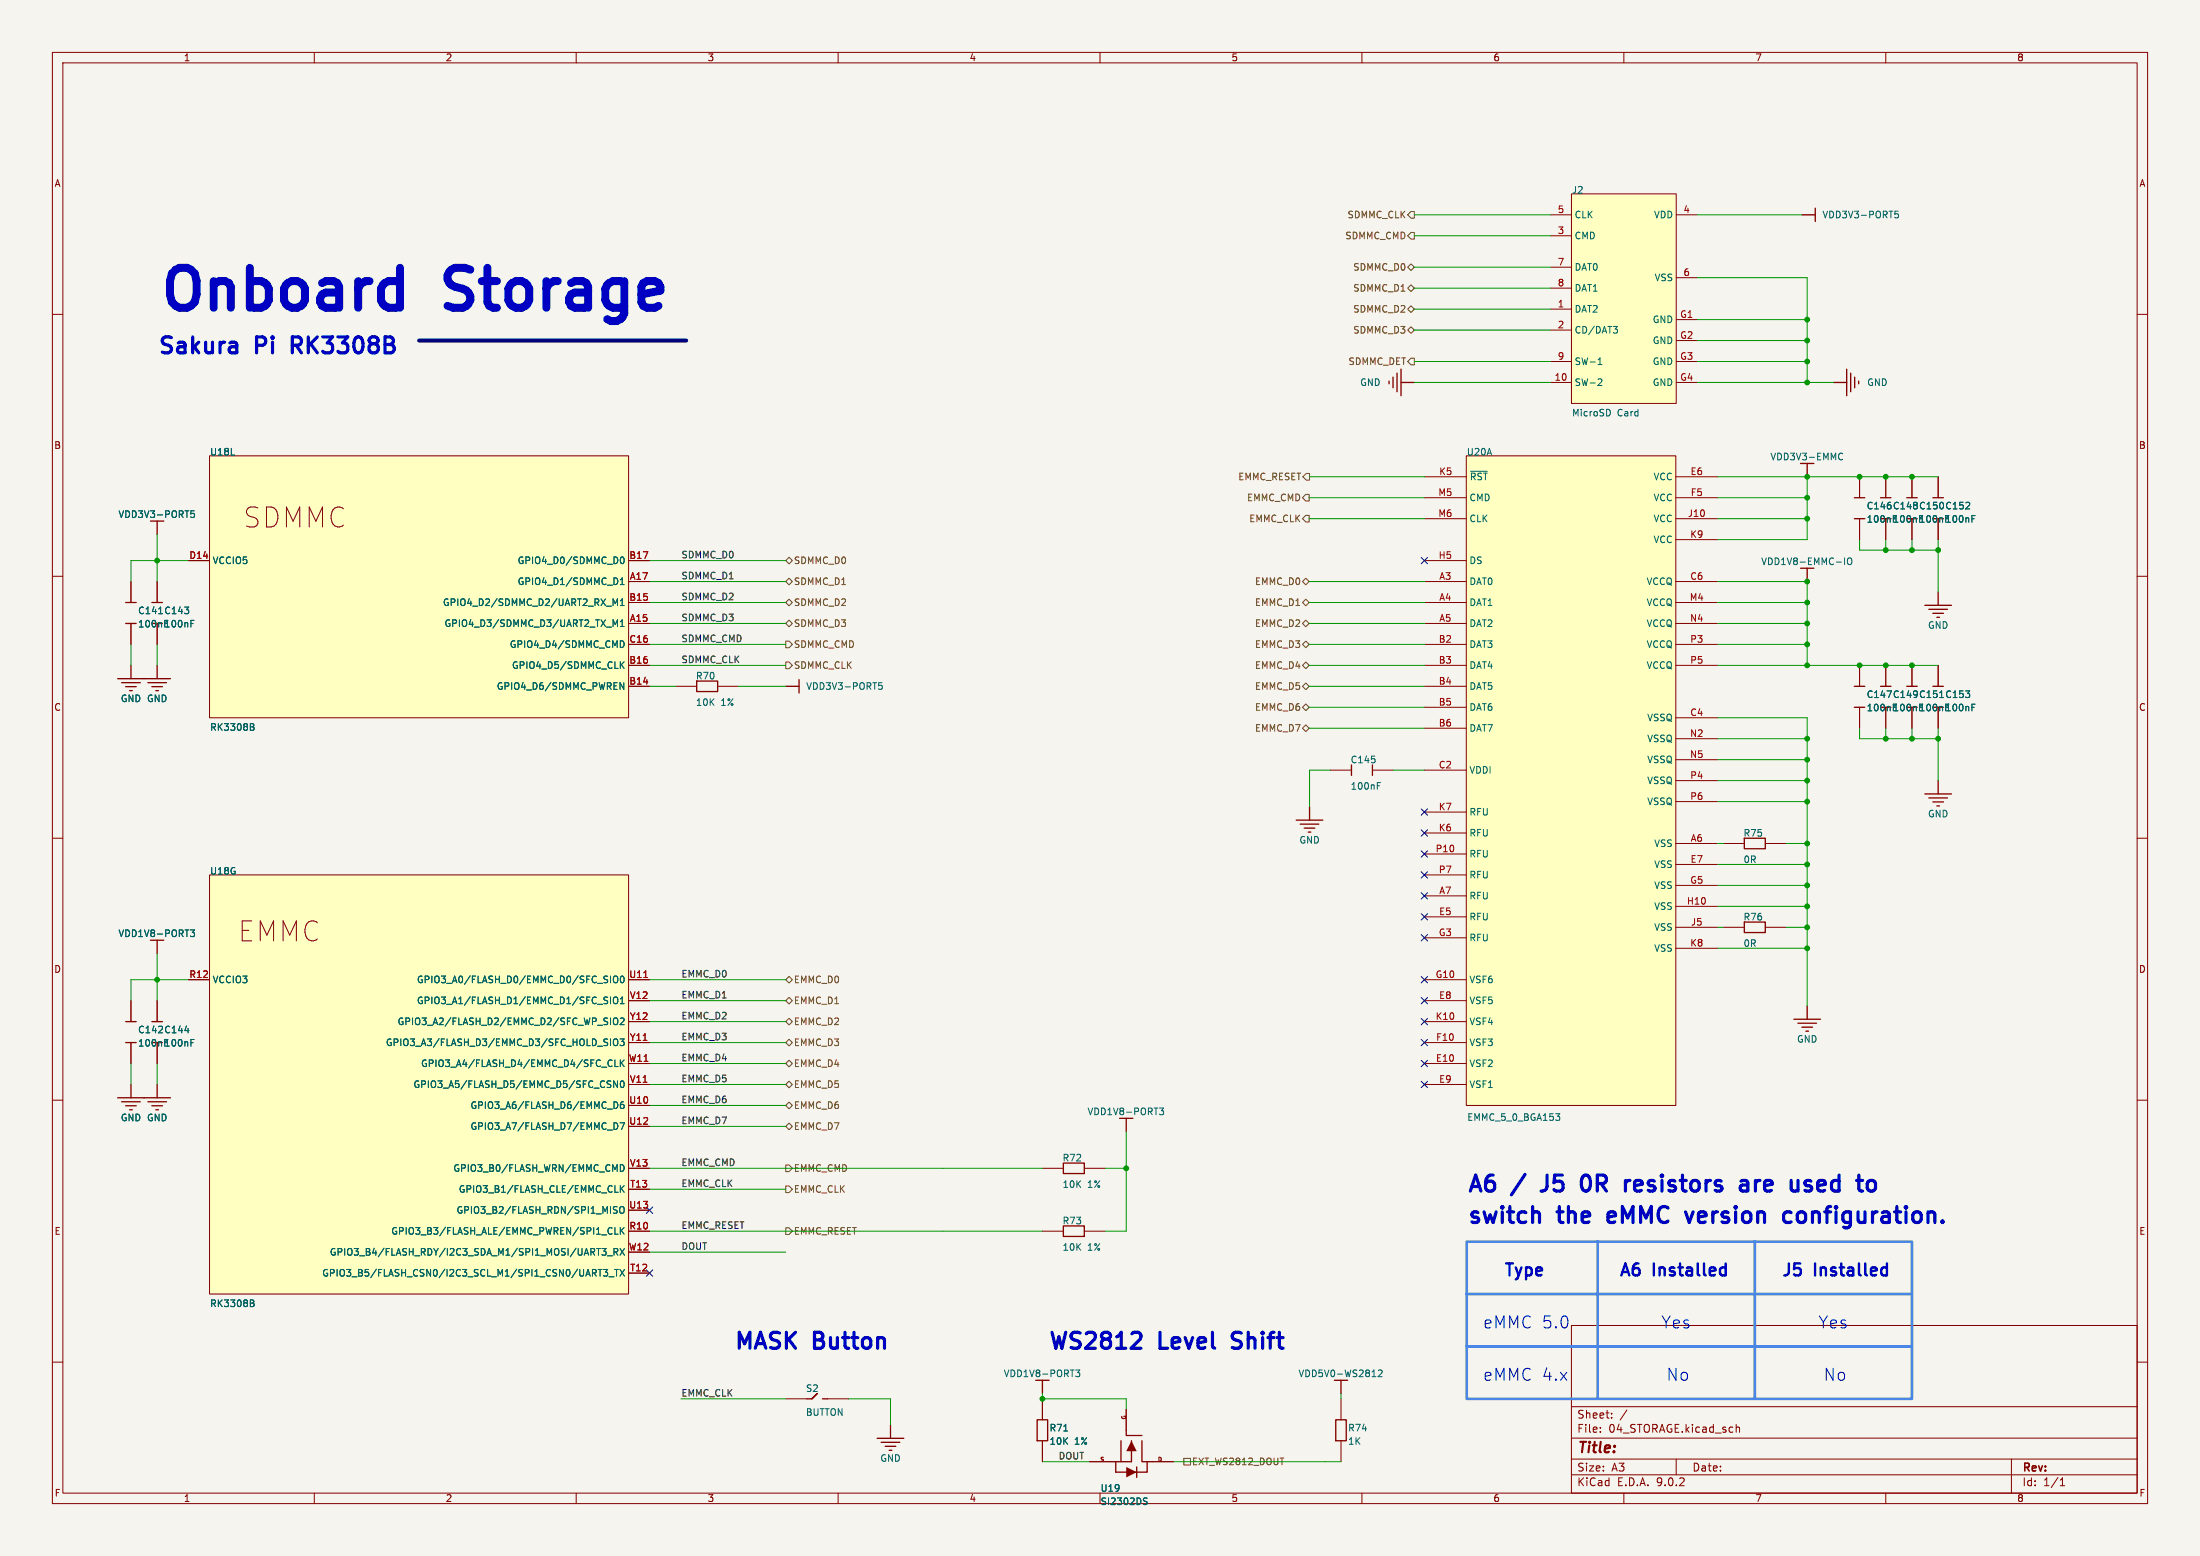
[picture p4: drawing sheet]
<svg xmlns="http://www.w3.org/2000/svg" width="420mm" height="297mm" viewBox="0 0 420 297" stroke-linecap="round" stroke-linejoin="round" font-family="sans-serif">
<path d="M0 0h420v297h-420z" fill="#f5f4ef" stroke="#f5f4ef" stroke-width=".19"/>
<g fill="none" stroke="#830000" stroke-width=".19">
<path d="M10 10h400v277h-400zM12 12h396v273h-396zM60 10v2M110 10v2M160 10v2M210 10v2M260 10v2M310 10v2M360 10v2M10 60h2M408 60h2M10 110h2"/>
<path d="M408 110h2M365 127v4M365 135v4M10 160h2M408 160h2M10 210h2M408 210h2M300 253h108v32h-108zM10 260h2M300 278.5h108M300 274.5h108M300 268.5h108"/>
<path d="M305.5 273.2v.2M305.5 272.5v.1M307.7 270.5v.2M307.7 269.8v.1M310.6 269.1l-1.3 1.9M320 278.5v3M331.4 271.9v1.5M331.4 272.5l.3-.1 .3 .1 .1 .9M384 278.5v6.5M408 260h2M60 285v2M110 285v2"/>
<path d="M160 285v2M210 285v2M260 285v2M300 281.5h108M310 285v2M360 285v2M393.3 283.6h.9M393.3 282.5l.4-.4v1.5"/>
</g>
<path d="M364 131h2M213 279v2M214 275v4M215 273v1h3M216 275v4" fill="none" stroke="#830000" stroke-width=".25"/>
<path d="M216 275l1 2h-2z" fill="#830000"/>
<path d="M212 279h4M217 280v2" fill="none" stroke="#830000" stroke-width=".25"/>
<path d="M215 280l2 1-2 1z" fill="#830000"/>
<path d="M218 275v4h2M219 279v2h-6" fill="none" stroke="#830000" stroke-width=".25"/>
<path d="M208 279h4M215 269v4M220 279h4" fill="none" stroke="#830000" stroke-width=".19"/>
<path d="M218.5 286.5l.4 .1 .1 .4-.2 .2h-.3M218.5 285.9l.5 .1" fill="none" stroke="#006363" stroke-width=".19"/>
<path d="M155 267l1-1z" fill="#ffffc2"/>
<path d="M154 267h1M155 267l1-1-1 1M157 267h1" fill="none" stroke="#830000" stroke-width=".25"/>
<path d="M150 267h4M158 267h4" fill="none" stroke="#830000" stroke-width=".19"/>
<path d="M40 87h80v50h-80z" fill="#ffffc2"/>
<path d="M40 87h80v50h-80z" fill="none" stroke="#7f0000" stroke-width=".19"/>
<g fill="none" stroke="#830000" stroke-width=".19">
<path d="M25 111v4M25 119v4M30 111v4M30 119v4M36 107h4M120 107h4M120 111h4M120 115h4M120 119h4M120 123h4M120 127h4M120 131h4"/>
<path d="M370 127v4M370 135v4M254 147h4M262 147h4M199 235h4M207 235h4M256 267v4M256 275v4"/>
</g>
<g fill="none" stroke="#006363" stroke-width=".19">
<path d="M351.2 86.6h.6M351.8 87.7h-.6M35.2 115.9h.8l-.4 .5M36 116.5v.5M36.4 119h.5M36.4 118.4h.6M117 115.6v-1.3l.5 .9 .4-.9v1.3M117 118.3l.5 .9 .4-.9v1.3M118.4 111.6h.7M118.4 110.7l.4-.4v1.3M118.4 114.7l.4-.4v1.3M118.4 118.7l.4-.4v1.3"/>
<path d="M118.4 115.6h.7M118.4 119.6h.7M118.5 106.4l.2-.1a.68 .68 0 0 1 .5 .6 .68 .68 0 0 1-.5 .7l-.3-.5zM47.8 138.1l.6 .1 .1 .3-.3 .2M47.8 138.7h.4M48.2 138.7l.3 .3v.3l-.7 .1M118.4 130.3l.7 1.3v-1.3M118.4 122.3a.64 .64 0 0 1 .8 .6 .64 .64 0 0 1-.8 .7M118.6 126.9l.5 .7M119.1 126.3l-.7 .7M375.2 131.9h.8l-.4 .5M376 132.5v.5"/>
<path d="M376.4 135h.5M376.4 134.4h.6M262.9 150h.5M262.9 149.4h.6M221.4 211.5h.7l-.4 .5 .4 .1v.6l-.2 .1-.5-.1M261.9 262.8h.8M263.1 261.6l.5-.1 .3 .4-.8 .9h.8"/>
</g>
<g fill="none" stroke="#830000" stroke-width=".25">
<path d="M345 88.5v2.5M24 115h2M24 119h2M29 115h2M27.5 129.5h5M28.2 130.3h3.6M29 131.1h2M29.7 131.8h.6M30 127v2.5M369 131h2M247.5 156.5h5M248.2 157.3h3.6"/>
<path d="M249 158.1h2M249.7 158.8h.6M250 154v2.5M258 146v2M262 146v2M367.5 151.5h5M368.2 152.3h3.6M369 153.1h2M369.7 153.8h.6M370 149v2.5M22.5 209.5h5M23.2 210.3h3.6"/>
<path d="M24 211.1h2M24.7 211.8h.6M25 207v2.5M215 213.5v2.5M203 234h4v2h-4zM167.5 274.5h5M168.2 275.3h3.6M169 276.1h2M169.7 276.8h.6M170 272v2.5M255 271h2v4h-2zM256 263.5v2.5"/>
</g>
<path d="M279.9 87h40v124h-40z" fill="#ffffc2"/>
<path d="M279.9 87h40v124h-40z" fill="none" stroke="#7f0000" stroke-width=".19"/>
<g fill="none" stroke="#830000" stroke-width=".19">
<path d="M271.9 95h8M271.9 99h8M272 91h8M319.9 95h8M319.9 99h8M319.9 91h8M271.9 107h8M271.9 111h8M271.9 115h8M271.9 119h8M319.9 111h8M319.9 115h8"/>
<path d="M319.9 119h8M319.9 103h8M129 131h4M137 131h4M271.9 123h8M271.9 127h8M271.9 131h8M271.9 135h8M271.9 139h8M319.9 123h8M319.9 127h8M319.9 137h8"/>
<path d="M271.9 147h8M271.9 155h8M271.9 159h8M319.9 141h8M319.9 145h8M319.9 149h8M319.9 153h8M271.9 163h8M271.9 167h8M271.9 171h8M271.9 175h8M271.9 179h8"/>
<path d="M319.9 161h8M319.9 165h8M319.9 169h8M319.9 173h8M319.9 177h8M329 161h4M337 161h4M271.9 187h8M271.9 191h8M271.9 195h8M271.9 199h8M319.9 181h8"/>
<path d="M271.9 203h8M271.9 207h8"/>
</g>
<path d="M362.4 40.3h-.6l-.1 .6 .2-.1 .4 .1 .1 .1v.5l-.2 .1-.5-.1M280.7 90h3.2M168.4 130.3h-.6l-.1 .6 .2-.1 .4 .1 .1 .1v.5l-.2 .1-.5-.1M297 212.6h.8l-.5 .5M297.5 213.1l.3 .2v.3l-.3 .3" fill="none" stroke="#006363" stroke-width=".19"/>
<g fill="none" stroke="#830000" stroke-width=".25">
<path d="M346.5 39.7v2.6M344 41h2.5M265.2 72.7v.6M265.9 72v2M266.7 71.2v3.6M267.5 73h2.5M267.5 70.5v5M350 73h2.5M352.5 70.5v5M353.3 71.2v3.6M354.1 72v2M354.8 72.7v.6"/>
<path d="M133 130h4v2h-4zM150 131h2.5M152.5 129.7v2.6M333 160h4v2h-4z"/>
</g>
<path d="M300 37h20v40h-20z" fill="#ffffc2"/>
<path d="M300 37h20v40h-20z" fill="none" stroke="#7f0000" stroke-width=".19"/>
<g fill="none" stroke="#830000" stroke-width=".19">
<path d="M296 41h4M296 45h4M296 51h4M296 55h4M296 59h4M320 41h4M320 53h4M296 63h4M296 69h4M296 73h4M320 69h4M320 73h4"/>
<path d="M320 61h4M320 65h4M355 91v4M355 99v4M360 91v4M360 99v4M365 91v4M365 99v4M370 91v4M370 99v4M355 127v4M355 135v4"/>
<path d="M360 127v4M360 135v4M329 177h4M337 177h4M25 191v4M25 199v4M30 191v4M30 199v4M199 223h4M207 223h4M199 267v4M199 275v4"/>
</g>
<g fill="none" stroke="#006363" stroke-width=".19">
<path d="M305.1 69.6h.7M305.1 68.7l.3-.4v1.3M305.3 72.3l.4 .1 .1 .3-.8 .9h.8M307.3 78.3l.1 .4-.1 .5M308 62.3h.8l-.5 .5M308.5 62.8l.3 .2v.3l-.3 .3M37.1 97.5h-.6l-.1 .6 .2-.1h.4l.1 .2v.5l-.2 .1-.5-.1M376.4 99h.5M376.4 98.4h.6M352.1 106.5v1.3M352.7 106.7l.3-.2a.42 .42 0 0 1 .5 .4v.4a.42 .42 0 0 1-.4 .5 .42 .42 0 0 1-.4-.5zM36.3 177.5h.8l-.4 .5 .4 .1v.6l-.2 .1-.5-.1"/>
<path d="M35.3 196.7h.8M36.4 199h.5M36.4 198.4h.6M203.1 273.1h.7M205.4 261.5h.7l-.4 .5 .4 .1v.6l-.2 .1-.5-.1"/>
</g>
<g fill="none" stroke="#830000" stroke-width=".25">
<path d="M30 99.5v2.5M354 95h2M354 99h2M359 95h2M364 95h2M369 95h2M345 108.5v2.5M367.5 115.5h5M368.2 116.3h3.6M369 117.1h2M369.7 117.8h.6M370 113v2.5"/>
<path d="M22.5 129.5h5M23.2 130.3h3.6M24 131.1h2M24.7 131.8h.6M25 127v2.5M354 131h2M354 135h2M359 131h2M30 179.5v2.5M333 176h4v2h-4zM24 195h2M24 199h2"/>
<path d="M29 195h2M342.5 194.5h5M343.2 195.3h3.6M344 196.1h2M344.7 196.8h.6M345 192v2.5M27.5 209.5h5M28.2 210.3h3.6M29 211.1h2M29.7 211.8h.6M30 207v2.5M203 222h4v2h-4z"/>
<path d="M198 271h2v4h-2zM199 263.5v2.5"/>
</g>
<path d="M40 167h80v80h-80z" fill="#ffffc2"/>
<path d="M40 167h80v80h-80z" fill="none" stroke="#7f0000" stroke-width=".19"/>
<g fill="none" stroke="#830000" stroke-width=".19">
<path d="M355 91v4M355 99v4M360 91v4M360 99v4M365 91v4M365 99v4M370 91v4M370 99v4M25 111v4M25 119v4M30 111v4M30 119v4"/>
<path d="M36 107h4M120 107h4M120 111h4M120 115h4M120 119h4M120 123h4M120 127h4M120 131h4M355 127v4M355 135v4M360 127v4M360 135v4"/>
<path d="M365 127v4M365 135v4M370 127v4M370 135v4M25 191v4M25 199v4M30 191v4M30 199v4M36 187h4M120 187h4M120 191h4M120 195h4"/>
<path d="M120 199h4M120 203h4M120 207h4M120 211h4M120 215h4M120 223h4M120 227h4M120 231h4M120 235h4M120 239h4M120 243h4M199 267v4"/>
<path d="M199 275v4M208 279h4M215 269v4M220 279h4"/>
</g>
<g fill="none" stroke="#006363" stroke-width=".19">
<path d="M37.1 97.5h-.6l-.1 .6 .2-.1h.4l.1 .2v.5l-.2 .1-.5-.1M376.4 99h.5M376.4 98.4h.6M35.2 115.9h.8l-.4 .5M36 116.5v.5M36.4 119h.5M36.4 118.4h.6M117 115.6v-1.3l.5 .9 .4-.9v1.3M117 118.3l.5 .9 .4-.9v1.3M118.4 110.7l.4-.4v1.3M118.4 114.7l.4-.4v1.3M118.4 118.7l.4-.4v1.3"/>
<path d="M118.4 111.6h.7M118.4 115.6h.7M118.4 119.6h.7M118.5 106.4l.2-.1a.68 .68 0 0 1 .5 .6 .68 .68 0 0 1-.5 .7l-.3-.5zM47.8 138.1l.6 .1 .1 .3-.3 .2M47.8 138.7h.4M48.2 138.7l.3 .3v.3l-.7 .1M118.4 130.3l.7 1.3v-1.3M118.4 122.3a.64 .64 0 0 1 .8 .6 .64 .64 0 0 1-.8 .7M118.6 126.9l.5 .7M119.1 126.3l-.7 .7M375.2 131.9h.8l-.4 .5"/>
<path d="M376 132.5v.5M376.4 135h.5M376.4 134.4h.6M36.3 177.5h.8l-.4 .5 .4 .1v.6l-.2 .1-.5-.1M35.3 196.7h.8M36.4 199h.5M36.4 198.4h.6M115.8 190.3l.2 .1M115.9 191l.1 .2-.1 .3M116.5 186.3v1.3M116.5 190.3v1.3M116.5 194.3v1.3"/>
<path d="M116.5 198.3v1.3M117.2 186.5l.2-.2a.43 .43 0 0 1 .5 .4v.5a.42 .42 0 0 1-.4 .4 .42 .42 0 0 1-.4-.4zM117.2 194.5l.2-.2a.43 .43 0 0 1 .5 .4v.5a.42 .42 0 0 1-.4 .4 .42 .42 0 0 1-.4-.4zM117.2 198.5l.2-.2a.43 .43 0 0 1 .5 .4v.5a.42 .42 0 0 1-.4 .4 .42 .42 0 0 1-.4-.4zM117.3 190.4l.1-.1a.43 .43 0 0 1 .5 .4v.5a.42 .42 0 0 1-.4 .4 .42 .42 0 0 1-.4-.4zM118.4 198.3h.7l-.4 .5 .4 .1v.6l-.2 .1-.5-.1M118.4 194.4l.5-.1 .2 .4-.7 .9h.7M118.4 191.6h.7M118.4 190.7l.4-.4v1.3M118.5 186.4l.2-.1a.68 .68 0 0 1 .5 .6 .68 .68 0 0 1-.5 .7l-.3-.5zM116.1 206.9l.4 .1 .1 .3-.2 .3h-.3M116.1 206.3l.5 .1"/>
<path d="M116.3 202.4h.6M116.9 203.5h-.6M117.2 210.3a.64 .64 0 0 1 .7 .6 .64 .64 0 0 1-.7 .7M117.2 214.3a.64 .64 0 0 1 .7 .6 .64 .64 0 0 1-.7 .7M117.4 202.3v1.3h.6M117.9 206.3v1.3l-.7-1.3v1.3M118.4 214.3h.8l-.5 1.3M118.4 202.3v1.3M118.5 206.4l.2-.1a.68 .68 0 0 1 .5 .6 .68 .68 0 0 1-.5 .7l-.3-.5zM118.6 202.9l.5 .7M119 210.3l-.3 .1a.86 .86 0 0 0 0 1.2l.4-.1v-.5l-.2-.2h-.2l-.3 .2M119.1 202.3l-.7 .7"/>
<path d="M114.9 238.3h.8l-.4 .5 .3 .1v.6l-.1 .1-.6-.1M115.9 239.7h1M116.3 234.4h.6M116.9 235.5h-.6M117.2 239l.6-.1 .1-.2v-.3l-.7-.1v1.3M117.4 234.3v1.3h.6M117.4 227.6h.6M117.5 239l.4 .6M117.8 230.4l-.5-.1-.1 .1v.4l.5 .2 .1 .3-.2 .3-.5-.1M118.4 230.5l.2-.2a.43 .43 0 0 1 .5 .4v.5a.42 .42 0 0 1-.4 .4 .42 .42 0 0 1-.4-.4zM118.4 238.3l.8 1.3M118.4 222.3a.64 .64 0 0 1 .8 .6 .64 .64 0 0 1-.8 .7z"/>
<path d="M118.4 226.3v1.3M118.4 234.3v1.3M118.6 226.9l.5 .7M118.6 234.9l.5 .7M119.1 226.3l-.7 .7M119.1 234.3l-.7 .7M119.2 238.3l-.8 1.3M47.8 248.1l.6 .1 .1 .3-.3 .2M47.8 248.7h.4M48.2 248.7l.3 .3v.3l-.7 .1M114.2 242.3h.7M114.6 242.3v1.3"/>
<path d="M115.2 242.3h.8l-.4 .5 .3 .1v.6l-.1 .1-.6-.1M116.2 243.7h1M117.3 242.3h.8M117.7 242.3v1.3M118.4 242.3l.8 1.3M119.2 242.3l-.8 1.3M203.1 273.1h.7M218.5 286.5l.4 .1 .1 .4-.2 .2h-.3M218.5 285.9l.5 .1"/>
</g>
<path d="M122.9 186.6h.7" fill="none" stroke="#a80000" stroke-width=".19"/>
<g fill="none" stroke="#715500" stroke-width=".19">
<path d="M268.7 59l.7-.6 .6 .6-.6 .6zM269.4 50.4l.6 .6-.6 .6-.7-.6zM269.4 54.4l.6 .6-.6 .6-.7-.6zM269.4 40.4h.6v1.2h-.6l-.7-.6zM269.4 44.4h.6v1.2h-.6l-.7-.6zM268.7 63l.7-.6 .6 .6-.6 .6zM269.4 68.4h.6v1.2h-.6l-.7-.6zM249.3 94.4h.6v1.2h-.6l-.6-.6zM249.3 98.4h.6v1.2h-.6l-.6-.6zM249.4 90.4h.6v1.2h-.6l-.7-.6zM150 107l.6-.6 .7 .6-.7 .6zM150 115l.6-.6 .7 .6-.7 .6z"/>
<path d="M150 119l.6-.6 .7 .6-.7 .6zM150.6 110.4l.7 .6-.7 .6-.6-.6zM248.7 115l.6-.6 .6 .6-.6 .6zM248.7 111l.6-.6 .6 .6-.6 .6zM249.3 118.4l.6 .6-.6 .6-.6-.6zM150 122.4h.6l.7 .6-.7 .6h-.6zM150 126.4h.6l.7 .6-.7 .6h-.6zM248.7 139l.6-.6 .6 .6-.6 .6zM248.7 135l.6-.6 .6 .6-.6 .6zM248.7 127l.6-.6 .6 .6-.6 .6zM248.7 123l.6-.6 .6 .6-.6 .6zM249.3 130.4l.6 .6-.6 .6-.6-.6z"/>
<path d="M150 199l.6-.6 .7 .6-.7 .6zM150 195l.6-.6 .7 .6-.7 .6zM150.6 186.4l.7 .6-.7 .6-.6-.6zM150.6 190.4l.7 .6-.7 .6-.6-.6zM150 211l.6-.6 .7 .6-.7 .6zM150 203l.6-.6 .7 .6-.7 .6zM150 207l.6-.6 .7 .6-.7 .6zM150 215l.6-.6 .7 .6-.7 .6zM150 234.4h.6l.7 .6-.7 .6h-.6zM150 226.4h.6l.7 .6-.7 .6h-.6zM150 222.4h.6l.7 .6-.7 .6h-.6zM226 278.4h1.3v1.2h-1.3z"/>
</g>
<path d="M280 237h85v30h-85zM305 237v30M335 237v30M280 257h85M280 247h85" fill="none" stroke="#4a85e8" stroke-width=".51"/>
<path d="M80 65h51" fill="none" stroke="#00007f" stroke-width=".76"/>
<g fill="none" stroke="#009500" stroke-width=".19">
<path d="M270 41h26M270 59h26M270 51h26M270 45h26M270 55h26M324 53h21v20M324 41h20M270 73h26M270 69h26M270 63h26M324 73h26M324 61h21"/>
<path d="M324 69h21M324 65h21M249.9 99h22M249.9 95h22M250 91h22M327.9 99h17.1M327.9 91h42.1M327.9 95h17.1M345 91v12h-17.1M30 102v9M36 107h-11v4M124 107h26"/>
<path d="M124 119h26M124 111h26M124 115h26M249.9 119h22M249.9 111h22M249.9 115h22M327.9 119h17.1M327.9 111h17.1v16M327.9 115h17.1M355 103v2h15M360 103v2M365 103v2"/>
<path d="M370 103v10M25 123v4M30 123v4M124 123h26M124 127h26M124 131h5M141 131h9M249.9 123h22M249.9 127h22M249.9 131h22M249.9 139h22M249.9 135h22"/>
<path d="M327.9 123h17.1M327.9 137h17.1v55M327.9 127h42.1M355 139v2h15M360 139v2M365 139v2M370 139v10M254 147h-4v7M266 147h5.9M327.9 141h17.1M327.9 153h17.1M327.9 149h17.1"/>
<path d="M327.9 145h17.1M327.9 161h1.1M327.9 165h17.1M327.9 177h1.1M327.9 169h17.1M327.9 173h17.1M341 161h4M341 177h4M30 182v9M36 187h-11v4M124 191h26M124 187h26"/>
<path d="M124 199h26M124 195h26M327.9 181h17.1M25 203v4M30 203v4M124 215h26M124 207h26M124 203h26M124 211h26M215 216v19h-4M124 239h26M124 223h75"/>
<path d="M124 235h75M124 227h26M211 223h4M130 267h20M162 267h8v5M199 266v1h16v2M199 279h9M224 279h32M256 266v1"/>
</g>
<g fill="none" stroke="#000083" stroke-width=".19">
<path d="M271.3 106.4l1.2 1.2M272.5 106.4l-1.2 1.2M271.3 158.4l1.2 1.2M271.3 154.4l1.2 1.2M272.5 158.4l-1.2 1.2M272.5 154.4l-1.2 1.2M271.3 178.4l1.2 1.2M271.3 170.4l1.2 1.2M271.3 174.4l1.2 1.2M271.3 166.4l1.2 1.2M271.3 162.4l1.2 1.2M272.5 178.4l-1.2 1.2"/>
<path d="M272.5 170.4l-1.2 1.2M272.5 174.4l-1.2 1.2M272.5 166.4l-1.2 1.2M272.5 162.4l-1.2 1.2M271.3 186.4l1.2 1.2M271.3 190.4l1.2 1.2M271.3 198.4l1.2 1.2M271.3 194.4l1.2 1.2M272.5 186.4l-1.2 1.2M272.5 190.4l-1.2 1.2M272.5 198.4l-1.2 1.2M272.5 194.4l-1.2 1.2"/>
<path d="M271.3 206.4l1.2 1.2M271.3 202.4l1.2 1.2M272.5 206.4l-1.2 1.2M272.5 202.4l-1.2 1.2M123.4 230.4l1.2 1.2M124.6 230.4l-1.2 1.2M123.4 242.4l1.2 1.2M124.6 242.4l-1.2 1.2"/>
</g>
<g fill="none" stroke="#0000c2" stroke-width=".61">
<path d="M55.8 65.9h1.2M57 64.3h-1.2v3M294.2 227.3h.3M303.3 224.6a.73 .73 0 0 0-.7-.3 .73 .73 0 0 0-.6 .6 1.79 1.79 0 0 0 .6 2.4h.3l.4-.2M307.1 231.5l-.1 .3v1.1l.1 .3M308.4 232l-1.4 .3M313.1 225.3h-.6l-.3 .2-.2 .3v1.1l.2 .3 .3 .1h.6M313.5 226l-1.5 .3M321.8 231.3l.7 2 .7-2M333.2 225.3l.3 .2 .2 .3v1.5M333.7 227.2l-.3 .1h-.7M333.7 226l-.3 .2h-.7"/>
<path d="M335.1 225.3v2M336 225.3a.78 .78 0 0 0-.9 .6M340.8 233.2l.3 .1 .8-.1M340.8 231.5l.3-.2 .8 .2M345 226.3l.7 .2 .2 .4-.2 .3-.3 .1h-.6M345 225.3l.7 .2M217.5 254.4a.83 .83 0 0 1 .2 1.2l-1.8 1.7h1.9M235.2 257.2l.5 .1M235.4 254.6l-.2 .3 .2 .6"/>
</g>
<g fill="#009500" stroke="#009500" stroke-width=".19">
<circle cx="345" cy="141" r=".46"/>
<circle cx="345" cy="123" r=".46"/>
<circle cx="355" cy="127" r=".46"/>
<circle cx="360" cy="127" r=".46"/>
<circle cx="345" cy="153" r=".46"/>
<circle cx="345" cy="149" r=".46"/>
<circle cx="370" cy="141" r=".46"/>
<circle cx="365" cy="141" r=".46"/>
<circle cx="360" cy="141" r=".46"/>
<circle cx="345" cy="165" r=".46"/>
<circle cx="345" cy="127" r=".46"/>
<circle cx="365" cy="127" r=".46"/>
<circle cx="345" cy="161" r=".46"/>
<circle cx="345" cy="145" r=".46"/>
<circle cx="30" cy="107" r=".46"/>
<circle cx="345" cy="111" r=".46"/>
<circle cx="345" cy="99" r=".46"/>
<circle cx="345" cy="95" r=".46"/>
<circle cx="345" cy="69" r=".46"/>
<circle cx="345" cy="65" r=".46"/>
<circle cx="345" cy="73" r=".46"/>
<circle cx="345" cy="91" r=".46"/>
<circle cx="345" cy="115" r=".46"/>
<circle cx="345" cy="61" r=".46"/>
<circle cx="215" cy="223" r=".46"/>
<circle cx="199" cy="267" r=".46"/>
<circle cx="360" cy="105" r=".46"/>
<circle cx="360" cy="91" r=".46"/>
<circle cx="355" cy="91" r=".46"/>
<circle cx="345" cy="119" r=".46"/>
<circle cx="370" cy="105" r=".46"/>
<circle cx="365" cy="105" r=".46"/>
<circle cx="365" cy="91" r=".46"/>
<circle cx="345" cy="181" r=".46"/>
<circle cx="345" cy="177" r=".46"/>
<circle cx="345" cy="169" r=".46"/>
<circle cx="345" cy="173" r=".46"/>
<circle cx="30" cy="187" r=".46"/>
</g>
<g font-size="10.6" fill="#0000c2">
<text x="30" y="59.8">Onboard</text>
<text x="86" y="59.8">Storage</text>
</g>
<g font-size="5.3" fill="#830000">
<text x="46.5" y="101">SDMMC</text>
<text x="45.5" y="180">EMMC</text>
</g>
<g font-size="4.2" fill="#0000c2">
<text x="30" y="67.8">Sakura</text>
<text x="49.1" y="67.8">Pi</text>
<text x="57.1" y="67.8">RK3308B</text>
<text x="280" y="227.8">A6</text>
<text x="289.1" y="227.8">/</text>
<text x="295.8" y="227.8">J5</text>
<text x="304.6" y="227.8">0R</text>
<text x="314.1" y="227.8">resistors</text>
<text x="337.3" y="227.8">are</text>
<text x="348.1" y="227.8">used</text>
<text x="280" y="233.8">switch</text>
<text x="297.8" y="233.8">the</text>
<text x="308.4" y="233.8">eMMC</text>
<text x="324.6" y="233.8">version</text>
<text x="344.4" y="233.8">configuration.</text>
<text x="140" y="257.8">MASK</text>
<text x="155.6" y="257.8">Button</text>
<text x="200" y="257.8">WS2812</text>
<text x="221.5" y="257.8">Level</text>
<text x="236.7" y="257.8">Shift</text>
</g>
<g font-size="3.2" fill="#0000c2">
<text x="287" y="243.8">Type</text>
<text x="309" y="243.8">A6</text>
<text x="315.8" y="243.8">Installed</text>
<text x="340" y="243.8">J5</text>
<text x="346.6" y="243.8">Installed</text>
<text x="283" y="253.8">eMMC 5.0</text>
<text x="317" y="253.8">Yes</text>
<text x="347" y="253.8">Yes</text>
<text x="283" y="263.8">eMMC 4.x</text>
<text x="318" y="263.8">No</text>
<text x="348" y="263.8">No</text>
</g>
<text font-size="2.8" fill="#830000" x="301" y="277.9">Title:</text>
<g font-size="2.1" fill="#830000">
<text x="301" y="273.7">File:</text>
<text x="301" y="271">Sheet:</text>
<text x="307.1" y="273.7">04_STORAGE.kicad_sch</text>
<text x="301" y="281.1">Size:</text>
<text x="307.6" y="281.1">A3</text>
<text x="323" y="281.1">Date:</text>
<text x="386" y="281.3">Rev:</text>
<text x="301" y="283.9">KiCad</text>
<text x="308.7" y="283.9">E.D.A.</text>
<text x="316.3" y="283.9">9.0.2</text>
<text x="386" y="283.9">Id:</text>
<text x="390.1" y="283.9">1/1</text>
</g>
<g font-size="1.8" fill="#830000">
<text x="35" y="11.9">1</text>
<text x="85" y="11.9">2</text>
<text x="135" y="11.9">3</text>
<text x="185" y="11.9">4</text>
<text x="235" y="11.9">5</text>
<text x="285" y="11.9">6</text>
<text x="335" y="11.9">7</text>
<text x="385" y="11.9">8</text>
<text x="10.3" y="35.9">A</text>
<text x="408.3" y="35.9">A</text>
<text x="10.3" y="85.9">B</text>
<text x="408.2" y="85.9">B</text>
<text x="10.3" y="135.9">C</text>
<text x="408.2" y="135.9">C</text>
<text x="10.3" y="185.9">D</text>
<text x="408.2" y="185.9">D</text>
<text x="10.3" y="235.9">E</text>
<text x="408.3" y="235.9">E</text>
<text x="10.3" y="285.9">F</text>
<text x="35" y="286.9">1</text>
<text x="85" y="286.9">2</text>
<text x="135" y="286.9">3</text>
<text x="185" y="286.9">4</text>
<text x="235" y="286.9">5</text>
<text x="285" y="286.9">6</text>
<text x="335" y="286.9">7</text>
<text x="385" y="286.9">8</text>
<text x="408.3" y="285.9">F</text>
</g>
<g font-size="1.8" fill="#715500">
<text x="257.1" y="41.9">SDMMC_CLK</text>
<text x="256.7" y="45.9">SDMMC_CMD</text>
<text x="258.2" y="51.9">SDMMC_D0</text>
<text x="258.2" y="59.9">SDMMC_D2</text>
<text x="258.2" y="55.9">SDMMC_D1</text>
<text x="258.2" y="63.9">SDMMC_D3</text>
<text x="257.3" y="69.9">SDMMC_DET</text>
<text x="236.3" y="91.9">EMMC_RESET</text>
<text x="238" y="95.9">EMMC_CMD</text>
<text x="238.4" y="99.9">EMMC_CLK</text>
<text x="151.5" y="107.9">SDMMC_D0</text>
<text x="151.5" y="111.9">SDMMC_D1</text>
<text x="239.5" y="111.9">EMMC_D0</text>
<text x="151.5" y="115.9">SDMMC_D2</text>
<text x="151.5" y="119.9">SDMMC_D3</text>
<text x="239.5" y="115.9">EMMC_D1</text>
<text x="239.5" y="119.9">EMMC_D2</text>
<text x="151.5" y="123.9">SDMMC_CMD</text>
<text x="239.5" y="123.9">EMMC_D3</text>
<text x="151.5" y="127.9">SDMMC_CLK</text>
<text x="239.5" y="127.9">EMMC_D4</text>
<text x="239.5" y="131.9">EMMC_D5</text>
<text x="239.5" y="135.9">EMMC_D6</text>
<text x="239.5" y="139.9">EMMC_D7</text>
<text x="151.5" y="187.9">EMMC_D0</text>
<text x="151.5" y="191.9">EMMC_D1</text>
<text x="151.5" y="195.9">EMMC_D2</text>
<text x="151.5" y="199.9">EMMC_D3</text>
<text x="151.5" y="203.9">EMMC_D4</text>
<text x="151.5" y="207.9">EMMC_D5</text>
<text x="151.5" y="211.9">EMMC_D6</text>
<text x="151.5" y="215.9">EMMC_D7</text>
<text x="151.5" y="227.9">EMMC_CLK</text>
<text x="151.5" y="223.9">EMMC_CMD</text>
<text x="151.5" y="235.9">EMMC_RESET</text>
<text x="227.5" y="279.9">EXT_WS2812_DOUT</text>
</g>
<g font-size="1.8" fill="#a80000">
<text x="297.3" y="40.7">5</text>
<text x="321.3" y="40.7">4</text>
<text x="297.3" y="44.7">3</text>
<text x="297.3" y="50.7">7</text>
<text x="321.3" y="52.7">6</text>
<text x="297.3" y="54.7">8</text>
<text x="297.3" y="58.7">1</text>
<text x="297.3" y="62.7">2</text>
<text x="320.7" y="60.7">G1</text>
<text x="320.7" y="64.7">G2</text>
<text x="297.3" y="68.7">9</text>
<text x="320.7" y="68.7">G3</text>
<text x="296.7" y="72.7">10</text>
<text x="320.7" y="72.7">G4</text>
<text x="274.5" y="94.7">M5</text>
<text x="274.7" y="90.7">K5</text>
<text x="322.6" y="90.7">E6</text>
<text x="322.7" y="94.7">F5</text>
<text x="274.5" y="98.7">M6</text>
<text x="322.1" y="98.7">J10</text>
<text x="36.1" y="106.7">D14</text>
<text x="120.1" y="106.7">B17</text>
<text x="274.5" y="106.7">H5</text>
<text x="322.6" y="102.7">K9</text>
<text x="120.1" y="110.7">A17</text>
<text x="274.7" y="110.7">A3</text>
<text x="322.6" y="110.7">C6</text>
<text x="120.1" y="114.7">B15</text>
<text x="120.1" y="118.7">A15</text>
<text x="274.7" y="114.7">A4</text>
<text x="274.7" y="118.7">A5</text>
<text x="322.5" y="114.7">M4</text>
<text x="322.5" y="118.7">N4</text>
<text x="120.1" y="122.7">C16</text>
<text x="274.6" y="122.7">B2</text>
<text x="322.6" y="122.7">P3</text>
<text x="120.1" y="126.7">B16</text>
<text x="120.1" y="130.7">B14</text>
<text x="274.6" y="126.7">B3</text>
<text x="274.6" y="130.7">B4</text>
<text x="322.6" y="126.7">P5</text>
<text x="274.6" y="134.7">B5</text>
<text x="322.6" y="136.7">C4</text>
<text x="274.6" y="138.7">B6</text>
<text x="322.5" y="140.7">N2</text>
<text x="274.6" y="146.7">C2</text>
<text x="322.5" y="144.7">N5</text>
<text x="322.6" y="148.7">P4</text>
<text x="274.6" y="154.7">K7</text>
<text x="322.6" y="152.7">P6</text>
<text x="274.6" y="158.7">K6</text>
<text x="322.7" y="160.7">A6</text>
<text x="274" y="162.7">P10</text>
<text x="274.6" y="166.7">P7</text>
<text x="322.6" y="164.7">E7</text>
<text x="274.7" y="170.7">A7</text>
<text x="321.9" y="172.7">H10</text>
<text x="322.6" y="168.7">G5</text>
<text x="274.6" y="178.7">G3</text>
<text x="274.6" y="174.7">E5</text>
<text x="322.7" y="176.7">J5</text>
<text x="322.6" y="180.7">K8</text>
<text x="36.1" y="186.7">R12</text>
<text x="120" y="186.7">U11</text>
<text x="120.1" y="190.7">V12</text>
<text x="274" y="186.7">G10</text>
<text x="274.6" y="190.7">E8</text>
<text x="120.1" y="194.7">Y12</text>
<text x="274" y="194.7">K10</text>
<text x="120" y="202.7">W11</text>
<text x="120.1" y="198.7">Y11</text>
<text x="274" y="202.7">E10</text>
<text x="274.1" y="198.7">F10</text>
<text x="120.1" y="206.7">V11</text>
<text x="274.6" y="206.7">E9</text>
<text x="120" y="210.7">U10</text>
<text x="120" y="214.7">U12</text>
<text x="120.1" y="222.7">V13</text>
<text x="120.2" y="226.7">T13</text>
<text x="120" y="230.7">U13</text>
<text x="120" y="238.7">W12</text>
<text x="120.1" y="234.7">R10</text>
<text x="120.2" y="242.7">T12</text>
</g>
<g font-size="1.8" fill="#006363">
<text x="300" y="37.1">J2</text>
<text x="300.5" y="41.9">CLK</text>
<text x="315.7" y="41.9">VDD</text>
<text x="347.8" y="41.9">VDD3V3-PORT5</text>
<text x="300.5" y="45.9">CMD</text>
<text x="300.5" y="51.9">DAT0</text>
<text x="315.8" y="53.9">VSS</text>
<text x="300.5" y="55.9">DAT1</text>
<text x="300.5" y="59.9">DAT2</text>
<text x="300.5" y="63.9">CD/DAT3</text>
<text x="315.4" y="61.9">GND</text>
<text x="315.4" y="65.9">GND</text>
<text x="300.5" y="69.9">SW-1</text>
<text x="315.4" y="69.9">GND</text>
<text x="259.6" y="73.9">GND</text>
<text x="300.5" y="73.9">SW-2</text>
<text x="315.4" y="73.9">GND</text>
<text x="356.4" y="73.9">GND</text>
<text x="300" y="79.7">MicroSD</text>
<text x="308.7" y="79.7">Card</text>
<text x="40" y="87.1">U18L</text>
<text x="279.9" y="87.1">U20A</text>
<text x="337.9" y="88.1">VDD3V3-EMMC</text>
<text x="280.4" y="95.9">CMD</text>
<text x="280.5" y="91.9">~{RST~{}}</text>
<text x="315.6" y="91.9">VCC</text>
<text x="315.6" y="95.9">VCC</text>
<text x="22.5" y="99.1">VDD3V3-PORT5</text>
<text x="280.4" y="99.9">CLK</text>
<text x="315.6" y="99.9">VCC</text>
<text x="356.3" y="97.4">C146 C148 C150 C152</text>
<text x="356.3" y="100">100nF100nF100nF100nF</text>
<text x="40.5" y="107.9">VCCIO5</text>
<text x="98.7" y="107.9">GPIO4_D0/SDMMC_D0</text>
<text x="280.4" y="107.9">DS</text>
<text x="315.6" y="103.9">VCC</text>
<text x="98.7" y="111.9">GPIO4_D1/SDMMC_D1</text>
<text x="280.4" y="111.9">DAT0</text>
<text x="314.2" y="111.9">VCCQ</text>
<text x="336.1" y="108.1">VDD1V8-EMMC-IO</text>
<text x="26.3" y="117.4">C141 C143</text>
<text x="26.3" y="120">100nF100nF</text>
<text x="84.5" y="115.9">GPIO4_D2/SDMMC_D2/UART2_RX_M1</text>
<text x="84.8" y="119.9">GPIO4_D3/SDMMC_D3/UART2_TX_M1</text>
<text x="280.4" y="115.9">DAT1</text>
<text x="280.4" y="119.9">DAT2</text>
<text x="314.2" y="115.9">VCCQ</text>
<text x="314.2" y="119.9">VCCQ</text>
<text x="97.2" y="123.9">GPIO4_D4/SDMMC_CMD</text>
<text x="280.4" y="123.9">DAT3</text>
<text x="314.2" y="123.9">VCCQ</text>
<text x="368" y="120.2">GND</text>
<text x="94.7" y="131.9">GPIO4_D6/SDMMC_PWREN</text>
<text x="97.6" y="127.9">GPIO4_D5/SDMMC_CLK</text>
<text x="132.8" y="129.9">R70</text>
<text x="153.8" y="131.9">VDD3V3-PORT5</text>
<text x="280.4" y="127.9">DAT4</text>
<text x="280.4" y="131.9">DAT5</text>
<text x="314.2" y="127.9">VCCQ</text>
<text x="23" y="134.2">GND GND</text>
<text x="132.8" y="134.9">10K</text>
<text x="137.6" y="134.9">1%</text>
<text x="280.4" y="135.9">DAT6</text>
<text x="314.4" y="137.9">VSSQ</text>
<text x="356.3" y="133.4">C147 C149 C151 C153</text>
<text x="356.3" y="136">100nF100nF100nF100nF</text>
<text x="40" y="139.7">RK3308B</text>
<text x="280.4" y="139.9">DAT7</text>
<text x="314.4" y="141.9">VSSQ</text>
<text x="257.8" y="145.9">C145</text>
<text x="280.4" y="147.9">VDDI</text>
<text x="314.4" y="145.9">VSSQ</text>
<text x="314.4" y="149.9">VSSQ</text>
<text x="257.8" y="150.9">100nF</text>
<text x="280.4" y="155.9">RFU</text>
<text x="314.4" y="153.9">VSSQ</text>
<text x="248" y="161.2">GND</text>
<text x="280.4" y="159.9">RFU</text>
<text x="315.7" y="161.9">VSS</text>
<text x="332.8" y="159.9">R75</text>
<text x="368" y="156.2">GND</text>
<text x="40" y="167.1">U18G</text>
<text x="280.4" y="163.9">RFU</text>
<text x="280.4" y="167.9">RFU</text>
<text x="315.7" y="165.9">VSS</text>
<text x="332.8" y="164.9">0R</text>
<text x="280.4" y="171.9">RFU</text>
<text x="315.7" y="169.9">VSS</text>
<text x="315.7" y="173.9">VSS</text>
<text x="22.5" y="179.1">VDD1V8-PORT3</text>
<text x="280.4" y="175.9">RFU</text>
<text x="280.4" y="179.9">RFU</text>
<text x="315.7" y="177.9">VSS</text>
<text x="332.8" y="175.9">R76</text>
<text x="315.7" y="181.9">VSS</text>
<text x="332.8" y="180.9">0R</text>
<text x="40.5" y="187.9">VCCIO3</text>
<text x="79.5" y="187.9">GPIO3_A0/FLASH_D0/EMMC_D0/SFC_SIO0</text>
<text x="79.5" y="191.9">GPIO3_A1/FLASH_D1/EMMC_D1/SFC_SIO1</text>
<text x="280.4" y="187.9">VSF6</text>
<text x="280.4" y="191.9">VSF5</text>
<text x="26.3" y="197.4">C142 C144</text>
<text x="75.8" y="195.9">GPIO3_A2/FLASH_D2/EMMC_D2/SFC_WP_SIO2</text>
<text x="280.4" y="195.9">VSF4</text>
<text x="26.3" y="200">100nF100nF</text>
<text x="73.6" y="199.9">GPIO3_A3/FLASH_D3/EMMC_D3/SFC_HOLD_SIO3</text>
<text x="80.3" y="203.9">GPIO3_A4/FLASH_D4/EMMC_D4/SFC_CLK</text>
<text x="280.4" y="199.9">VSF3</text>
<text x="280.4" y="203.9">VSF2</text>
<text x="343" y="199.2">GND</text>
<text x="78.8" y="207.9">GPIO3_A5/FLASH_D5/EMMC_D5/SFC_CSN0</text>
<text x="280.4" y="207.9">VSF1</text>
<text x="23" y="214.2">GND GND</text>
<text x="89.7" y="211.9">GPIO3_A6/FLASH_D6/EMMC_D6</text>
<text x="89.7" y="215.9">GPIO3_A7/FLASH_D7/EMMC_D7</text>
<text x="207.5" y="213.1">VDD1V8-PORT3</text>
<text x="280" y="214.1">EMMC_5_0_BGA153</text>
<text x="202.8" y="221.9">R72</text>
<text x="86.5" y="223.9">GPIO3_B0/FLASH_WRN/EMMC_CMD</text>
<text x="87.5" y="227.9">GPIO3_B1/FLASH_CLE/EMMC_CLK</text>
<text x="202.8" y="226.9">10K</text>
<text x="207.6" y="226.9">1%</text>
<text x="87.1" y="231.9">GPIO3_B2/FLASH_RDN/SPI1_MISO</text>
<text x="202.8" y="233.9">R73</text>
<text x="62.9" y="239.9">GPIO3_B4/FLASH_RDY/I2C3_SDA_M1/SPI1_MOSI/UART3_RX</text>
<text x="74.6" y="235.9">GPIO3_B3/FLASH_ALE/EMMC_PWREN/SPI1_CLK</text>
<text x="202.8" y="238.9">10K</text>
<text x="207.6" y="238.9">1%</text>
<text x="61.4" y="243.9">GPIO3_B5/FLASH_CSN0/I2C3_SCL_M1/SPI1_CSN0/UART3_TX</text>
<text x="40" y="249.7">RK3308B</text>
<text x="191.5" y="263.1">VDD1V8-PORT3</text>
<text x="247.8" y="263.1">VDD5V0-WS2812</text>
<text x="153.8" y="265.9">S2</text>
<text x="153.8" y="270.4">BUTTON</text>
<text x="200.3" y="273.4">R71</text>
<text x="200.3" y="276">10K</text>
<text x="205.1" y="276">1%</text>
<text x="257.3" y="273.4">R74</text>
<text x="257.3" y="276">1K</text>
<text x="168" y="279.2">GND</text>
<text x="210" y="284.9">U19</text>
<text x="210" y="287.5">SI2302DS</text>
</g>
<g font-size="1.8" fill="#0f0f0f">
<text x="130" y="106.7">SDMMC_D0</text>
<text x="130" y="110.7">SDMMC_D1</text>
<text x="130" y="114.7">SDMMC_D2</text>
<text x="130" y="118.7">SDMMC_D3</text>
<text x="130" y="122.7">SDMMC_CMD</text>
<text x="130" y="126.7">SDMMC_CLK</text>
<text x="130" y="186.7">EMMC_D0</text>
<text x="130" y="190.7">EMMC_D1</text>
<text x="130" y="194.7">EMMC_D2</text>
<text x="130" y="198.7">EMMC_D3</text>
<text x="130" y="202.7">EMMC_D4</text>
<text x="130" y="206.7">EMMC_D5</text>
<text x="130" y="214.7">EMMC_D7</text>
<text x="130" y="210.7">EMMC_D6</text>
<text x="130" y="226.7">EMMC_CLK</text>
<text x="130" y="222.7">EMMC_CMD</text>
<text x="130" y="238.7">DOUT</text>
<text x="130" y="234.7">EMMC_RESET</text>
<text x="130" y="266.7">EMMC_CLK</text>
<text x="202" y="278.7">DOUT</text>
</g>
<g font-size="1.1" fill="#830000">
<text x="215.2" y="271.1" transform="rotate(-90 215.2 271.1)">G</text>
<text x="209.9" y="279.2">S</text>
<text x="220.9" y="279.2">D</text>
</g>
</svg>
